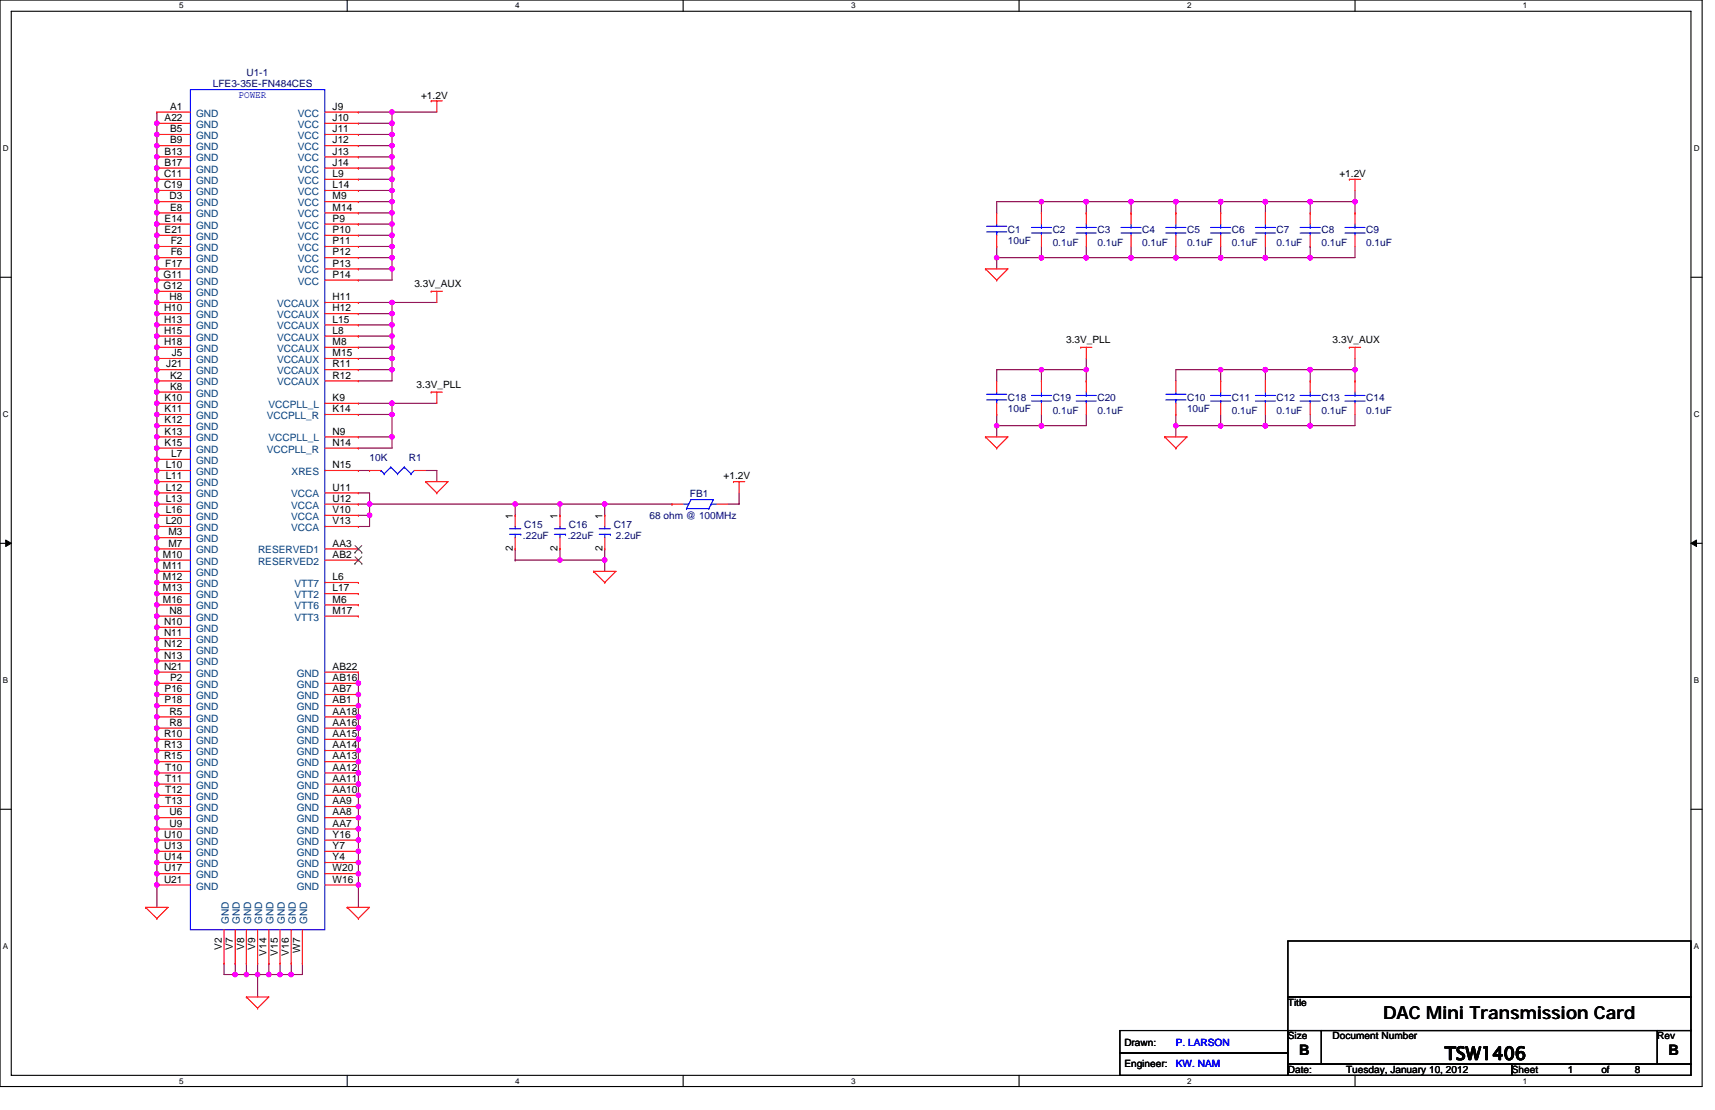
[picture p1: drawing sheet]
<svg xmlns="http://www.w3.org/2000/svg" width="432mm" height="279mm" viewBox="0 0 432 279" stroke-linecap="round" stroke-linejoin="round" font-family="sans-serif">
<path d="M0 0h428.6v273.5h-428.6zM2.8 2.8h422.9v267.9h-422.9z" fill="none" stroke="#000" stroke-width=".28"/>
<g fill="#fff">
<path d="M45.1 .3h1.1v2.3h-1.1z"/>
<path d="M45.1 271h1.1v2.2h-1.1z"/>
</g>
<path d="M87.4 0v2.8M87.4 270.7v2.8" fill="none" stroke="#000" stroke-width=".28"/>
<g fill="#fff">
<path d="M129.7 .3h1.1v2.3h-1.1z"/>
<path d="M129.7 271h1.1v2.2h-1.1z"/>
</g>
<path d="M172 0v2.8M172 270.7v2.8" fill="none" stroke="#000" stroke-width=".28"/>
<g fill="#fff">
<path d="M214.3 .3h1.1v2.3h-1.1z"/>
<path d="M214.3 271h1.1v2.2h-1.1z"/>
</g>
<path d="M256.6 0v2.8M256.6 270.7v2.8" fill="none" stroke="#000" stroke-width=".28"/>
<g fill="#fff">
<path d="M298.9 .3h1.1v2.3h-1.1z"/>
<path d="M298.9 271h1.1v2.2h-1.1z"/>
</g>
<path d="M341.2 0v2.8M341.2 270.7v2.8" fill="none" stroke="#000" stroke-width=".28"/>
<g fill="#fff">
<path d="M383.5 .3h1.1v2.3h-1.1z"/>
<path d="M383.5 271h1.1v2.2h-1.1z"/>
<path d="M.7 36.3h1.5v2.3h-1.5z"/>
<path d="M426.5 36.3h1.4v2.3h-1.4z"/>
<path d="M.7 103.3h1.5v2.2h-1.5z"/>
<path d="M426.5 103.3h1.4v2.2h-1.4z"/>
</g>
<path d="M0 69.8h2.8M425.7 69.8h2.9" fill="none" stroke="#000" stroke-width=".28"/>
<g fill="#fff">
<path d="M.7 170.2h1.4v2.3h-1.4z"/>
<path d="M426.5 170.2h1.3v2.3h-1.3z"/>
</g>
<path d="M0 136.8h2.8M425.7 136.8h2.9" fill="none" stroke="#000" stroke-width=".28"/>
<path d="M1.4 135.9l1.4 .9-1.4 .8zM425.7 136.8l1.4-.9v1.7z" fill="#000" stroke="#000" stroke-width=".25"/>
<g fill="#fff">
<path d="M.7 237.2h1.4v2.2h-1.4z"/>
<path d="M426.4 237.2h1.4v2.2h-1.4z"/>
</g>
<path d="M0 203.7h2.8M425.7 203.7h2.9M324.3 236.9h101.4v14.1h-101.4zM282 259.4h42.3v5.6h-42.3zM324.3 251h101.4v8.4h-101.4zM324.3 259.4h8.4v8.5h-8.4zM332.7 259.4h84.6v8.5h-84.6zM417.3 259.4h8.4v8.5h-8.4zM282 265h42.3v5.7h-42.3zM324.3 267.9h56.3v2.8h-56.3zM380.6 267.9h45.1v2.8h-45.1z" fill="none" stroke="#000" stroke-width=".28"/>
<g fill="none" stroke="#800040" stroke-width=".28">
<path d="M39.5 31h.1M39.5 28.2v2.8M39.5 39.5h.1M39.5 36.7h.1M39.5 33.8h.1M39.5 31v197.4M90.2 33.8h8.5M90.2 36.7h8.5M90.2 39.5h.1M90.2 31h8.5M90.2 28.2h8.5M90.2 39.5h8.5"/>
<path d="M98.7 28.2h.1M98.7 36.7h.1M98.7 33.8h.1M98.7 31h.1M98.7 39.5v2.8M98.7 28.2v2.8M98.7 28.2h11.3M98.7 31v8.5M39.5 50.8h.1M39.5 45.1h.1M39.5 42.3h.1M39.5 59.2h.1"/>
<path d="M39.5 56.4h.1M39.5 53.6h.1M39.5 47.9h.1M90.2 42.3h.1M90.2 45.1h8.5M90.2 47.9h8.5M90.2 50.8h8.5M90.2 53.6h.1M90.2 56.4h.1M90.2 59.2h8.5M90.2 42.3h8.5M90.2 53.6h8.5"/>
<path d="M90.2 56.4h8.5M98.7 42.3v2.8M98.7 45.1h.1M98.7 50.8h.1M98.7 47.9v2.9M98.7 59.2h.1M98.7 56.4v2.8M98.7 53.6v2.8M98.7 45.1v2.8M98.7 50.8v2.8M98.7 59.2v8.5M262.2 50.8v2.8"/>
<path d="M262.2 50.8h-11.2v2.8M262.2 50.8h11.3M273.5 50.8h.1M284.8 50.8v2.8M284.8 50.8h-11.3v2.8M284.8 50.8h.1M284.8 50.8h56.4M296.1 50.8v2.8M307.3 50.8v2.8M307.3 50.8h.1M318.6 50.8v2.8M318.6 50.8h.1"/>
<path d="M329.9 50.8h.1M329.9 50.8v2.8M341.2 50.8v2.8M341.2 50.8h.1M341.2 47.9v2.9M39.5 62h.1M39.5 79h.1M39.5 73.3h.1M39.5 70.5h.1M39.5 67.7h.1M39.5 64.9h.1M39.5 76.1h.1"/>
<path d="M90.2 62h8.5M90.2 64.9h8.5M90.2 67.7h.1M90.2 79h.1M90.2 76.1h8.5v2.9M90.2 67.7h8.5M90.2 79h8.5M98.7 76.1h.1M98.7 67.7v2.8h-8.5M98.7 64.9h.1M98.7 62h.1M98.7 79v2.8"/>
<path d="M98.7 76.1h11.3M251 62v2.9M251 64.9v2.8M251 64.9h78.9M262.2 64.9h.1M262.2 62v2.9M273.5 64.9h.1M273.5 62v2.9M284.8 64.9h.1M284.8 62v2.9M296.1 64.9h.1M296.1 62v2.9"/>
<path d="M307.3 64.9h.1M307.3 62v2.9M318.6 64.9h.1M318.6 62v2.9M329.9 64.9h.1M329.9 62h.1M329.9 62v2.9M341.2 62v2.9h-11.3M39.5 90.2h.1M39.5 95.9h.1M39.5 93h.1M39.5 87.4h.1"/>
<path d="M39.5 84.6h.1M39.5 98.7h.1M39.5 81.8h.1M90.2 81.8h.1M90.2 84.6h.1M90.2 87.4h.1M90.2 90.2h.1M90.2 93h.1M90.2 93h8.5M90.2 81.8h8.5M90.2 84.6h8.5M90.2 87.4h8.5"/>
<path d="M90.2 90.2h8.5M98.7 93v2.9h-8.5M98.7 84.6v2.8M98.7 81.8v2.8M98.7 87.4v5.6M262.2 93h.1M262.2 93h-11.2v2.9M262.2 93h11.3v2.9M262.2 93v2.9M273.5 90.2v2.8M307.3 93v2.9M307.3 93h-11.2v2.9"/>
<path d="M307.3 93h.1M307.3 93h33.9M318.6 93v2.9M318.6 93h.1M329.9 93v2.9M329.9 93h.1M341.2 93v2.9M341.2 90.2v2.8M39.5 110h.1M39.5 104.3h.1M39.5 107.1h.1M39.5 101.5h.1"/>
<path d="M39.5 118.4h.1M39.5 115.6h.1M39.5 112.8h.1M90.2 104.3h.1M90.2 110h.1M90.2 118.4h2.8M90.2 101.5h8.5M90.2 104.3h8.5M90.2 110h8.5M98.7 101.5h.1M98.7 110v2.8h-8.5M98.7 101.5v8.5"/>
<path d="M98.7 101.5h11.3M107.1 118.4h2.9v2.8M251 107.1h.1M251 104.3v2.8M251 107.1v2.9M262.2 107.1h.1M262.2 104.3v2.8M273.5 104.3v2.8h-22.5M296.1 107.1h.1M296.1 104.3v2.8M296.1 107.1v2.9M307.3 107.1h.1"/>
<path d="M307.3 104.3v2.8M318.6 107.1h.1M318.6 104.3v2.8M329.9 107.1h.1M329.9 104.3v2.8M341.2 104.3v2.8h-45.1M39.5 121.2h.1M39.5 138.2h.1M39.5 132.5h.1M39.5 135.3h.1M39.5 129.7h.1M39.5 126.9h.1"/>
<path d="M39.5 124.1h.1M90.2 124.1h2.8v2.8M90.2 126.9h.1M90.2 126.9h50.8M90.2 129.7h2.8M93 126.9h.1M93 129.7v2.8h-2.8M93 129.7h.1M93 126.9v2.8M129.7 126.9h.1M129.7 138.2v2.8M129.7 126.9v2.8"/>
<path d="M141 126.9h11.3M141 138.2v2.8M141 126.9v2.8M152.3 138.2v2.8M152.3 126.9v2.8M152.3 126.9h16.9M169.2 126.9h.1M186.1 124.1v2.8h-2.8M39.5 152.3h.1M39.5 149.4h.1M39.5 146.6h.1M39.5 157.9h.1"/>
<path d="M39.5 143.8h.1M39.5 155.1h.1M39.5 141h.1M129.7 141h.1M129.7 141h22.6M141 141h.1M152.3 141v2.8M39.5 169.2h.1M39.5 166.4h.1M39.5 160.7h.1M39.5 177.6h.1M39.5 163.5h.1"/>
<path d="M39.5 174.8h.1M39.5 172h.1M90.2 177.6h.1M90.2 169.2v2.8M90.2 172h.1M90.2 174.8h.1M90.2 172v56.4M39.5 180.5h.1M39.5 197.4h.1M39.5 194.6h.1M39.5 188.9h.1M39.5 191.7h.1"/>
<path d="M39.5 186.1h.1M39.5 183.3h.1M90.2 188.9h.1M90.2 194.6h.1M90.2 197.4h.1M90.2 180.5h.1M90.2 183.3h.1M90.2 186.1h.1M90.2 191.7h.1M39.5 208.7h.1M39.5 205.8h.1M39.5 217.1h.1"/>
<path d="M39.5 203h.1M39.5 219.9h.1M39.5 214.3h.1M39.5 211.5h.1M39.5 200.2h.1M90.2 205.8h.1M90.2 208.7h.1M90.2 211.5h.1M90.2 200.2h.1M90.2 214.3h.1M90.2 219.9h.1M90.2 203h.1"/>
<path d="M90.2 217.1h.1M39.5 222.8h.1M90.2 222.8h.1M56.4 242.5v2.8h2.8M59.2 242.5h.1M59.2 245.3h2.8M59.2 242.5v2.8M62 242.5h.1M62 242.5v2.8M62 245.3h2.9M64.9 242.5h.1M64.9 245.3v5.7"/>
<path d="M64.9 245.3h.1M64.9 242.5v2.8M67.7 242.5v2.8h-2.8M67.7 242.5h.1M67.7 245.3h5.6M70.5 245.3h.1M70.5 242.5v2.8M73.3 245.3h.1M73.3 242.5v2.8M76.1 242.5v2.8h-2.8"/>
</g>
<g fill="#f0f" stroke="#f0f" stroke-width=".28">
<circle cx="273.5" cy="64.9" r=".55"/>
<circle cx="284.8" cy="64.9" r=".56"/>
<circle cx="262.2" cy="64.9" r=".55"/>
<circle cx="250.9" cy="64.9" r=".55"/>
<circle cx="307.3" cy="64.9" r=".55"/>
<circle cx="318.6" cy="64.9" r=".55"/>
<circle cx="296" cy="64.9" r=".55"/>
<circle cx="329.9" cy="64.9" r=".55"/>
<circle cx="273.5" cy="50.8" r=".55"/>
<circle cx="284.8" cy="50.8" r=".56"/>
<circle cx="296" cy="50.8" r=".55"/>
<circle cx="307.3" cy="50.8" r=".55"/>
<circle cx="262.2" cy="50.8" r=".55"/>
<circle cx="318.6" cy="50.8" r=".55"/>
<circle cx="329.9" cy="50.8" r=".55"/>
<circle cx="341.2" cy="50.8" r=".56"/>
<circle cx="329.9" cy="107.1" r=".55"/>
<circle cx="318.6" cy="107.1" r=".55"/>
<circle cx="307.3" cy="107.1" r=".55"/>
<circle cx="296" cy="107.1" r=".55"/>
<circle cx="329.9" cy="93" r=".55"/>
<circle cx="318.6" cy="93" r=".55"/>
<circle cx="307.3" cy="93" r=".55"/>
<circle cx="262.2" cy="107.1" r=".55"/>
<circle cx="250.9" cy="107.1" r=".55"/>
<circle cx="262.2" cy="93" r=".55"/>
<circle cx="273.5" cy="93" r=".55"/>
<circle cx="59.2" cy="245.3" r=".56"/>
<circle cx="62" cy="245.3" r=".55"/>
<circle cx="64.9" cy="245.3" r=".55"/>
<circle cx="67.7" cy="245.3" r=".55"/>
<circle cx="70.5" cy="245.3" r=".55"/>
<circle cx="73.3" cy="245.3" r=".56"/>
<circle cx="98.7" cy="76.1" r=".55"/>
<circle cx="98.7" cy="81.8" r=".55"/>
<circle cx="98.7" cy="84.6" r=".55"/>
<circle cx="98.7" cy="87.4" r=".56"/>
<circle cx="98.7" cy="90.2" r=".55"/>
<circle cx="98.7" cy="93" r=".55"/>
<circle cx="98.7" cy="28.2" r=".55"/>
<circle cx="98.7" cy="39.5" r=".55"/>
<circle cx="98.7" cy="42.3" r=".55"/>
<circle cx="98.7" cy="47.9" r=".55"/>
<circle cx="98.7" cy="45.1" r=".56"/>
<circle cx="98.7" cy="53.6" r=".55"/>
<circle cx="98.7" cy="56.4" r=".55"/>
<circle cx="98.7" cy="67.7" r=".55"/>
<circle cx="98.7" cy="101.5" r=".56"/>
<circle cx="98.7" cy="104.3" r=".55"/>
<circle cx="98.7" cy="110" r=".55"/>
<circle cx="129.7" cy="126.9" r=".56"/>
<circle cx="93" cy="126.9" r=".55"/>
<circle cx="141" cy="126.9" r=".55"/>
<circle cx="152.2" cy="141" r=".55"/>
<circle cx="141" cy="141" r=".55"/>
<circle cx="98.7" cy="64.9" r=".55"/>
<circle cx="98.7" cy="62" r=".55"/>
<circle cx="98.7" cy="50.8" r=".55"/>
<circle cx="98.7" cy="59.2" r=".56"/>
<circle cx="98.7" cy="36.7" r=".55"/>
<circle cx="98.7" cy="33.8" r=".55"/>
<circle cx="98.7" cy="31" r=".56"/>
<circle cx="90.2" cy="205.8" r=".55"/>
<circle cx="39.5" cy="152.2" r=".55"/>
<circle cx="39.5" cy="50.8" r=".55"/>
<circle cx="39.5" cy="45.1" r=".56"/>
<circle cx="90.2" cy="188.9" r=".55"/>
<circle cx="90.2" cy="194.5" r=".55"/>
<circle cx="39.5" cy="169.2" r=".55"/>
<circle cx="39.5" cy="110" r=".55"/>
<circle cx="39.5" cy="104.3" r=".55"/>
<circle cx="39.5" cy="62" r=".55"/>
<circle cx="90.2" cy="177.6" r=".55"/>
<circle cx="39.5" cy="180.4" r=".55"/>
<circle cx="39.5" cy="121.2" r=".55"/>
<circle cx="39.5" cy="78.9" r=".55"/>
<circle cx="39.5" cy="73.3" r=".56"/>
<circle cx="39.5" cy="197.4" r=".55"/>
<circle cx="39.5" cy="138.2" r=".55"/>
<circle cx="39.5" cy="132.5" r=".55"/>
<circle cx="39.5" cy="90.2" r=".55"/>
<circle cx="39.5" cy="31" r=".56"/>
<circle cx="90.2" cy="208.6" r=".55"/>
<circle cx="39.5" cy="208.6" r=".55"/>
<circle cx="39.5" cy="149.4" r=".55"/>
<circle cx="39.5" cy="95.9" r=".55"/>
<circle cx="39.5" cy="42.3" r=".55"/>
<circle cx="90.2" cy="197.4" r=".55"/>
<circle cx="39.5" cy="166.3" r=".55"/>
<circle cx="39.5" cy="160.7" r=".55"/>
<circle cx="39.5" cy="107.1" r=".55"/>
<circle cx="39.5" cy="101.5" r=".56"/>
<circle cx="39.5" cy="59.2" r=".56"/>
<circle cx="90.2" cy="180.4" r=".55"/>
<circle cx="39.5" cy="177.6" r=".55"/>
<circle cx="39.5" cy="118.4" r=".55"/>
<circle cx="39.5" cy="70.5" r=".55"/>
<circle cx="39.5" cy="194.5" r=".55"/>
<circle cx="39.5" cy="188.9" r=".55"/>
<circle cx="39.5" cy="135.3" r=".55"/>
<circle cx="39.5" cy="129.7" r=".56"/>
<circle cx="39.5" cy="93" r=".55"/>
<circle cx="39.5" cy="87.4" r=".56"/>
<circle cx="90.2" cy="211.5" r=".55"/>
<circle cx="39.5" cy="205.8" r=".55"/>
<circle cx="39.5" cy="146.6" r=".55"/>
<circle cx="39.5" cy="39.5" r=".55"/>
<circle cx="90.2" cy="200.2" r=".56"/>
<circle cx="39.5" cy="163.5" r=".55"/>
<circle cx="39.5" cy="157.9" r=".56"/>
<circle cx="39.5" cy="56.4" r=".55"/>
<circle cx="90.2" cy="183.3" r=".55"/>
<circle cx="39.5" cy="217.1" r=".55"/>
<circle cx="39.5" cy="174.8" r=".55"/>
<circle cx="39.5" cy="115.6" r=".56"/>
<circle cx="39.5" cy="67.7" r=".55"/>
<circle cx="90.2" cy="172" r=".56"/>
<circle cx="39.5" cy="191.7" r=".55"/>
<circle cx="39.5" cy="186.1" r=".56"/>
<circle cx="39.5" cy="126.9" r=".55"/>
<circle cx="39.5" cy="84.6" r=".55"/>
<circle cx="90.2" cy="214.3" r=".56"/>
<circle cx="90.2" cy="219.9" r=".55"/>
<circle cx="39.5" cy="203" r=".55"/>
<circle cx="39.5" cy="143.8" r=".56"/>
<circle cx="39.5" cy="36.7" r=".55"/>
<circle cx="90.2" cy="203" r=".55"/>
<circle cx="39.5" cy="155.1" r=".55"/>
<circle cx="39.5" cy="53.6" r=".55"/>
<circle cx="39.5" cy="47.9" r=".55"/>
<circle cx="90.2" cy="186.1" r=".56"/>
<circle cx="90.2" cy="191.7" r=".55"/>
<circle cx="39.5" cy="219.9" r=".55"/>
<circle cx="39.5" cy="214.3" r=".56"/>
<circle cx="39.5" cy="172" r=".56"/>
<circle cx="39.5" cy="112.8" r=".55"/>
<circle cx="39.5" cy="98.7" r=".55"/>
<circle cx="39.5" cy="64.9" r=".55"/>
<circle cx="90.2" cy="174.8" r=".55"/>
<circle cx="39.5" cy="211.5" r=".55"/>
<circle cx="39.5" cy="183.3" r=".55"/>
<circle cx="39.5" cy="124.1" r=".55"/>
<circle cx="39.5" cy="81.8" r=".55"/>
<circle cx="39.5" cy="76.1" r=".55"/>
<circle cx="90.2" cy="217.1" r=".55"/>
<circle cx="39.5" cy="200.2" r=".56"/>
<circle cx="39.5" cy="141" r=".55"/>
<circle cx="39.5" cy="33.8" r=".55"/>
<circle cx="341.2" cy="93" r=".56"/>
<circle cx="152.2" cy="126.9" r=".55"/>
<circle cx="93" cy="129.7" r=".56"/>
<circle cx="98.7" cy="78.9" r=".55"/>
<circle cx="90.2" cy="222.7" r=".55"/>
<circle cx="39.5" cy="222.7" r=".55"/>
</g>
<g fill="none" stroke="#f00" stroke-width=".28">
<path d="M39.5 28.2h.1M39.5 31h.1M39.5 33.8h.1M39.5 36.7h.1M39.5 39.5h.1M39.5 28.2h8.4M39.5 31h8.4M39.5 33.8h8.4M39.5 36.7h8.4M39.5 39.5h8.4M81.8 28.2h8.4M81.8 31h8.4"/>
<path d="M81.8 33.8h8.4M81.8 36.7h8.4M81.8 39.5h8.4M90.2 28.2h.1M90.2 31h.1M90.2 33.8h.1M90.2 36.7h.1M90.2 39.5h.1M108.6 25.4h.1M108.6 25.4h2.8M110 25.4v2.8M39.5 42.3h.1"/>
<path d="M39.5 45.1h.1M39.5 47.9h.1M39.5 50.8h.1M39.5 53.6h.1M39.5 56.4h.1M39.5 59.2h.1M39.5 45.1h8.4M39.5 42.3h8.4M39.5 47.9h8.4M39.5 50.8h8.4M39.5 53.6h8.4M39.5 56.4h8.4"/>
<path d="M39.5 59.2h8.4M81.8 45.1h8.4M81.8 42.3h8.4M81.8 47.9h8.4M81.8 50.8h8.4M81.8 53.6h8.4M81.8 56.4h8.4M81.8 59.2h8.4M90.2 42.3h.1M90.2 45.1h.1M90.2 47.9h.1M90.2 50.8h.1"/>
<path d="M90.2 53.6h.1M90.2 56.4h.1M90.2 59.2h.1M251 53.6v2.8M251 59.2v2.8M262.2 59.2v2.8M262.2 53.6h.1M262.2 53.6v2.8M273.5 59.2v2.8M273.5 53.6h.1M273.5 53.6v2.8M284.8 59.2v2.8"/>
<path d="M284.8 53.6h.1M284.8 53.6v2.8M296.1 59.2v2.8M296.1 53.6h.1M296.1 53.6v2.8M307.3 59.2v2.8M307.3 53.6h.1M307.3 53.6v2.8M318.6 59.2v2.8M318.6 53.6h.1M318.6 53.6v2.8M329.9 59.2v2.8"/>
<path d="M329.9 53.6h.1M329.9 53.6v2.8M339.7 45.1h.1M339.7 45.1h2.9M341.2 45.1v2.8M341.2 59.2v2.8M341.2 53.6h.1M341.2 53.6v2.8M39.5 62h.1M39.5 64.9h.1M39.5 67.7h.1M39.5 70.5h.1"/>
<path d="M39.5 73.3h.1M39.5 76.1h.1M39.5 79h.1M39.5 73.3h8.4M39.5 76.1h8.4M39.5 79h8.4M39.5 62h8.4M39.5 64.9h8.4M39.5 67.7h8.4M39.5 70.5h8.4M81.8 76.1h8.4M81.8 79h8.4"/>
<path d="M81.8 62h8.4M81.8 64.9h8.4M81.8 67.7h8.4M81.8 70.5h8.4M90.2 76.1h.1M90.2 79h.1M90.2 62h.1M90.2 64.9h.1M90.2 67.7h.1M90.2 70.5h.1M108.6 73.3h.1M108.6 73.3h2.8"/>
<path d="M110 73.3v2.8M248.1 67.7h5.7l-2.8 2.8M248.1 67.7h.1M248.1 67.7l2.9 2.8M251 70.5h.1M251 62h.1M39.5 81.8h.1M39.5 84.6h.1M39.5 87.4h.1M39.5 90.2h.1M39.5 93h.1M39.5 95.9h.1"/>
<path d="M39.5 98.7h.1M39.5 87.4h8.4M39.5 98.7h8.4M39.5 84.6h8.4M39.5 81.8h8.4M39.5 90.2h8.4M39.5 93h8.4M39.5 95.9h8.4M81.8 87.4h8.4M81.8 84.6h8.4M81.8 81.8h8.4M81.8 90.2h8.4"/>
<path d="M81.8 93h8.4M81.8 95.9h8.4M90.2 84.6h.1M90.2 81.8h.1M90.2 87.4h.1M90.2 90.2h.1M90.2 93h.1M90.2 95.9h.1M108.6 98.7h.1M108.6 98.7h2.8M110 98.7v2.8M251 95.9v2.8"/>
<path d="M262.2 95.9h.1M262.2 95.9v2.8M272.1 87.4h.1M272.1 87.4h2.8M273.5 87.4v2.8M273.5 95.9h.1M273.5 95.9v2.8M296.1 95.9v2.8M307.3 95.9h.1M307.3 95.9v2.8M318.6 95.9h.1M318.6 95.9v2.8"/>
<path d="M329.9 95.9h.1M329.9 95.9v2.8M339.7 87.4h.1M339.7 87.4h2.9M341.2 87.4v2.8M341.2 95.9h.1M341.2 95.9v2.8M39.5 101.5h.1M39.5 104.3h.1M39.5 107.1h.1M39.5 110h.1M39.5 112.8h.1"/>
<path d="M39.5 115.6h.1M39.5 118.4h.1M39.5 118.4h8.4M39.5 101.5h8.4M39.5 104.3h8.4M39.5 110h8.4M39.5 112.8h8.4M39.5 107.1h8.4M39.5 115.6h8.4M81.8 118.4h8.4M81.8 101.5h8.4M81.8 104.3h8.4"/>
<path d="M81.8 110h8.4M81.8 112.8h8.4M90.2 101.5h.1M90.2 104.3h.1M90.2 110h.1M90.2 112.8h.1M90.2 118.4h.1M93 118.4h.1M93 118.4h2.9M104.3 118.4h2.8M248.1 110h5.7l-2.8 2.8M248.1 110h.1"/>
<path d="M248.1 110l2.9 2.8M251 112.8h.1M251 104.3h.1M251 101.5v2.8M262.2 101.5v2.8M273.5 101.5v2.8M293.2 110h5.7l-2.8 2.8M293.2 110h.1M293.2 110l2.9 2.8M296.1 112.8h.1M296.1 104.3h.1M296.1 101.5v2.8"/>
<path d="M307.3 101.5v2.8M318.6 101.5v2.8M329.9 101.5v2.8M341.2 101.5v2.8M39.5 121.2h.1M39.5 124.1h.1M39.5 126.9h.1M39.5 129.7h.1M39.5 132.5h.1M39.5 135.3h.1M39.5 138.2h.1M39.5 121.2h8.4"/>
<path d="M39.5 124.1h8.4M39.5 126.9h8.4M39.5 129.7h8.4M39.5 132.5h8.4M39.5 138.2h8.4M39.5 135.3h8.4M81.8 124.1h8.4M81.8 126.9h8.4M81.8 129.7h8.4M81.8 132.5h8.4M81.8 138.2h8.4M90.2 124.1h.1"/>
<path d="M90.2 126.9h.1M90.2 129.7h.1M90.2 132.5h.1M90.2 138.2h.1M107.1 121.2h5.7l-2.8 2.9M107.1 121.2h.1M107.1 121.2l2.9 2.9M110 124.1h.1M129.7 129.7h.1M129.7 138.2h.1M129.7 129.7v2.8M129.7 135.3v2.9"/>
<path d="M141 129.7h.1M141 138.2h.1M141 129.7v2.8M141 135.3v2.9M152.3 129.7h.1M152.3 138.2h.1M152.3 129.7v2.8M152.3 135.3v2.9M169.2 126.9h.1M169.2 126.9h2.8M180.5 126.9h2.8M184.7 121.2h.1"/>
<path d="M184.7 121.2h2.8M186.1 121.2v2.9M39.5 141h.1M39.5 143.8h.1M39.5 146.6h.1M39.5 149.4h.1M39.5 152.3h.1M39.5 155.1h.1M39.5 157.9h.1M39.5 146.6h8.4M39.5 149.4h8.4M39.5 152.3h8.4"/>
<path d="M39.5 155.1h8.4M39.5 141h8.4M39.5 143.8h8.4M39.5 157.9h8.4M81.8 146.6h8.4M81.8 149.4h8.4M81.8 152.3h8.4M81.8 155.1h8.4M81.8 141h8.4M90.2 146.6h.1M90.2 149.4h.1M90.2 152.3h.1"/>
<path d="M90.2 155.1h.1M90.2 141h.1M149.4 143.8h5.7l-2.8 2.8M149.4 143.8h.1M149.4 143.8l2.9 2.8M152.3 146.6h.1M39.5 160.7h.1M39.5 163.5h.1M39.5 166.4h.1M39.5 169.2h.1M39.5 172h.1M39.5 174.8h.1"/>
<path d="M39.5 177.6h.1M39.5 160.7h8.4M39.5 163.5h8.4M39.5 166.4h8.4M39.5 169.2h8.4M39.5 172h8.4M39.5 174.8h8.4M39.5 177.6h8.4M81.8 169.2h8.4M81.8 172h8.4M81.8 174.8h8.4M81.8 177.6h8.4"/>
<path d="M90.2 177.6h.1M90.2 174.8h.1M90.2 172h.1M90.2 169.2h.1M39.5 180.5h.1M39.5 183.3h.1M39.5 186.1h.1M39.5 188.9h.1M39.5 191.7h.1M39.5 194.6h.1M39.5 197.4h.1M39.5 180.5h8.4"/>
<path d="M39.5 183.3h8.4M39.5 186.1h8.4M39.5 188.9h8.4M39.5 191.7h8.4M39.5 194.6h8.4M39.5 197.4h8.4M81.8 180.5h8.4M81.8 183.3h8.4M81.8 186.1h8.4M81.8 188.9h8.4M81.8 191.7h8.4M81.8 194.6h8.4"/>
<path d="M81.8 197.4h8.4M90.2 197.4h.1M90.2 194.6h.1M90.2 191.7h.1M90.2 188.9h.1M90.2 186.1h.1M90.2 183.3h.1M90.2 180.5h.1M39.5 200.2h.1M39.5 203h.1M39.5 205.8h.1M39.5 208.7h.1"/>
<path d="M39.5 211.5h.1M39.5 214.3h.1M39.5 217.1h.1M39.5 219.9h.1M39.5 200.2h8.4M39.5 203h8.4M39.5 205.8h8.4M39.5 208.7h8.4M39.5 211.5h8.4M39.5 214.3h8.4M39.5 217.1h8.4M39.5 219.9h8.4"/>
<path d="M81.8 200.2h8.4M81.8 203h8.4M81.8 205.8h8.4M81.8 208.7h8.4M81.8 211.5h8.4M81.8 214.3h8.4M81.8 217.1h8.4M81.8 219.9h8.4M90.2 219.9h.1M90.2 217.1h.1M90.2 214.3h.1M90.2 211.5h.1"/>
<path d="M90.2 208.7h.1M90.2 205.8h.1M90.2 203h.1M90.2 200.2h.1M36.7 228.4h5.6l-2.8 2.8M36.7 228.4h.1M36.7 228.4l2.8 2.8M39.5 231.2h.1M39.5 222.8h.1M39.5 222.8h8.4M56.4 234v8.5M59.2 234v8.5"/>
<path d="M62 234v8.5M64.9 234v8.5M67.7 234v8.5M70.5 234v8.5M73.3 234v8.5M76.1 234v8.5M81.8 222.8h8.4M87.4 228.4h5.6l-2.8 2.8M87.4 228.4h.1M87.4 228.4l2.8 2.8M90.2 231.2h.1M90.2 222.8h.1"/>
<path d="M56.4 242.5h.1M59.2 242.5h.1M62 251h5.7l-2.8 2.8M62 251h.1M62 242.5h.1M62 251l2.9 2.8M64.9 253.8h.1M64.9 242.5h.1M67.7 242.5h.1M70.5 242.5h.1M73.3 242.5h.1M76.1 242.5h.1"/>
</g>
<g fill="none" stroke="#00f" stroke-width=".28">
<path d="M47.9 22.6h33.9v211.4h-33.9zM248.4 58.4h5.1M248.4 57h5.1M251 56.4v.6M251 58.4h.1M251 58.4v.8M259.7 57.3h5.1M259.7 58.7h5.1M262.2 58.7v.5M262.2 57.3h.1M262.2 56.4v.9M271 57.3h5"/>
<path d="M271 58.7h5M273.5 58.7v.5M273.5 57.3h.1M273.5 56.4v.9M282.2 57.3h5.1M282.2 58.7h5.1M284.8 58.7v.5M284.8 57.3h.1M284.8 56.4v.9M293.5 57.3h5.1M293.5 58.7h5.1M296.1 58.7v.5"/>
<path d="M296.1 57.3h.1M296.1 56.4v.9M304.8 57.3h5.1M304.8 58.7h5.1M307.3 58.7v.5M307.3 57.3h.1M307.3 56.4v.9M316.1 57.3h5M316.1 58.7h5M318.6 58.7v.5M318.6 57.3h.1M318.6 56.4v.9"/>
<path d="M327.3 57.3h5.1M327.3 58.7h5.1M329.9 58.7v.5M329.9 57.3h.1M329.9 56.4v.9M338.6 57.3h5.1M338.6 58.7h5.1M341.2 58.7v.5M341.2 57.3h.1M341.2 56.4v.9M248.4 99.3h5.1M251 98.7v.6"/>
<path d="M259.7 99.5h5.1M262.2 99.5h.1M262.2 98.7v.8M271 99.5h5M273.5 99.5h.1M273.5 98.7v.8M293.5 99.3h5.1M296.1 98.7v.6M304.8 99.5h5.1M307.3 99.5h.1M307.3 98.7v.8M316.1 99.5h5"/>
<path d="M318.6 99.5h.1M318.6 98.7v.8M327.3 99.5h5.1M329.9 99.5h.1M329.9 98.7v.8M338.6 99.5h5.1M341.2 99.5h.1M341.2 98.7v.8M95.9 118.4h.1M95.9 118.4l.8 .9M96.7 119.3h.1M98.4 117.6h.1"/>
<path d="M98.4 117.6l1.7 1.7M98.4 117.6l-1.7 1.7M100.1 119.3h.1M101.8 117.6h.1M101.8 117.6l1.7 1.7M101.8 117.6l-1.7 1.7M103.5 119.3h.1M104.3 118.4l-.8 .9M248.4 100.7h5.1M251 100.7h.1M251 100.7v.8M259.7 100.9h5.1"/>
<path d="M262.2 100.9v.6M271 100.9h5M273.5 100.9v.6M293.5 100.7h5.1M296.1 100.7h.1M296.1 100.7v.8M304.8 100.9h5.1M307.3 100.9v.6M316.1 100.9h5M318.6 100.9v.6M327.3 100.9h5.1M329.9 100.9v.6"/>
<path d="M338.6 100.9h5.1M341.2 100.9v.6M128.3 133.1h2.8M128.3 134.5h2.8M129.7 132.5v.6M129.7 134.5v.8M131.1 134.5h.1M139.6 133.1h2.8M139.6 134.5h2.8M141 132.5v.6M141 134.5v.8M142.4 134.5h.1"/>
<path d="M150.9 133.1h2.8M150.9 134.5h2.8M152.3 132.5v.6M152.3 134.5v.8M153.7 134.5h.1M172 126.9h1.4M172.8 128h.1M172.8 128l1.2-2.2h5.6l-1.1 2.2M172.8 128h5.7M178.5 128h.1M179 126.9h.1M179 126.9h1.5"/>
</g>
<path d="M89.4 139h.1M89.4 137.3l1.7 1.7M91.1 137.3l-1.7 1.7M91.1 139h.1M89.4 141.9h.1M89.4 140.1l1.7 1.8M91.1 140.1l-1.7 1.8M91.1 141.9h.1" fill="none" stroke="#804000" stroke-width=".25"/>
<g font-size="4.5">
<text x="348.2" y="256.6">DAC Mini Transmission Card</text>
<text x="363.7" y="266.7">TSW1406</text>
</g>
<g font-size="3.7">
<text x="327.1" y="265.6">B</text>
<text x="420.1" y="265.6">B</text>
</g>
<g font-size="2.5" fill="#000080">
<text x="53.6" y="22">LFE3-35E-FN484CES</text>
<text x="62" y="19.2">U1-1</text>
<text x="253.8" y="58.7">C1</text>
<text x="265" y="58.7">C2</text>
<text x="276.3" y="58.7">C3</text>
<text x="287.6" y="58.7">C4</text>
<text x="298.9" y="58.7">C5</text>
<text x="310.2" y="58.7">C6</text>
<text x="321.4" y="58.7">C7</text>
<text x="332.7" y="58.7">C8</text>
<text x="344" y="58.7">C9</text>
<text x="253.8" y="61.5">10uF</text>
<text x="265" y="62">0.1uF</text>
<text x="276.3" y="62">0.1uF</text>
<text x="287.6" y="62">0.1uF</text>
<text x="298.9" y="62">0.1uF</text>
<text x="310.2" y="62">0.1uF</text>
<text x="321.4" y="62">0.1uF</text>
<text x="332.7" y="62">0.1uF</text>
<text x="344" y="62">0.1uF</text>
<text x="253.8" y="100.9">C18</text>
<text x="265" y="100.9">C19</text>
<text x="276.3" y="100.9">C20</text>
<text x="298.9" y="100.9">C10</text>
<text x="310.2" y="100.9">C11</text>
<text x="321.4" y="100.9">C12</text>
<text x="332.7" y="100.9">C13</text>
<text x="344" y="100.9">C14</text>
<text x="253.8" y="103.8">10uF</text>
<text x="265" y="104.3">0.1uF</text>
<text x="276.3" y="104.3">0.1uF</text>
<text x="298.9" y="103.8">10uF</text>
<text x="310.2" y="104.3">0.1uF</text>
<text x="321.4" y="104.3">0.1uF</text>
<text x="332.7" y="104.3">0.1uF</text>
<text x="344" y="104.3">0.1uF</text>
<text x="93" y="116.2">10K</text>
<text x="102.9" y="116.2">R1</text>
<text x="173.7" y="125.2">FB1</text>
<text x="163.5" y="130.5">68 ohm @ 100MHz</text>
<text x="131.7" y="135.6">.22uF</text>
<text x="132" y="132.8">C15</text>
<text x="143" y="135.6">.22uF</text>
<text x="143.2" y="132.8">C16</text>
<text x="154.5" y="132.8">C17</text>
<text x="155.1" y="135.6">2.2uF</text>
</g>
<g font-size="2.5">
<text x="42.9" y="27.6">A1</text>
<text x="83.8" y="27.6">J9</text>
<text x="106" y="24.8">+1.2V</text>
<text x="41.4" y="30.4">A22</text>
<text x="42.9" y="33.3">B5</text>
<text x="83.8" y="30.4">J10</text>
<text x="83.8" y="33.3">J11</text>
<text x="41.4" y="38.9">B13</text>
<text x="41.4" y="41.7">B17</text>
<text x="42.9" y="36.1">B9</text>
<text x="83.8" y="36.1">J12</text>
<text x="83.8" y="38.9">J13</text>
<text x="83.8" y="41.7">J14</text>
<text x="41.3" y="44.5">C11</text>
<text x="41.3" y="47.3">C19</text>
<text x="83.8" y="44.5">L9</text>
<text x="83.8" y="47.3">L14</text>
<text x="337.2" y="44.6">+1.2V</text>
<text x="42.7" y="50.2">D3</text>
<text x="42.9" y="53">E8</text>
<text x="83.8" y="50.2">M9</text>
<text x="83.8" y="53">M14</text>
<text x="41.4" y="55.8">E14</text>
<text x="41.4" y="58.6">E21</text>
<text x="83.8" y="55.8">P9</text>
<text x="83.8" y="58.6">P10</text>
<text x="43" y="61.4">F2</text>
<text x="43" y="64.3">F6</text>
<text x="83.8" y="61.4">P11</text>
<text x="83.8" y="64.3">P12</text>
<text x="41.2" y="69.9">G11</text>
<text x="41.6" y="67.1">F17</text>
<text x="83.8" y="67.1">P13</text>
<text x="83.8" y="69.9">P14</text>
<text x="41.2" y="72.7">G12</text>
<text x="42.7" y="75.5">H8</text>
<text x="83.8" y="75.5">H11</text>
<text x="104.3" y="72.2">3.3V_AUX</text>
<text x="41.3" y="78.4">H10</text>
<text x="41.3" y="81.2">H13</text>
<text x="83.8" y="78.4">H12</text>
<text x="83.8" y="81.2">L15</text>
<text x="41.3" y="84">H15</text>
<text x="41.3" y="86.8">H18</text>
<text x="43.3" y="89.6">J5</text>
<text x="83.8" y="84">L8</text>
<text x="83.8" y="86.8">M8</text>
<text x="83.8" y="89.6">M15</text>
<text x="268.4" y="86.3">3.3V_PLL</text>
<text x="335.5" y="86.3">3.3V_AUX</text>
<text x="41.9" y="92.5">J21</text>
<text x="42.9" y="95.3">K2</text>
<text x="83.8" y="92.5">R11</text>
<text x="83.8" y="95.3">R12</text>
<text x="41.4" y="100.9">K10</text>
<text x="42.9" y="98.1">K8</text>
<text x="83.8" y="100.9">K9</text>
<text x="104.9" y="97.6">3.3V_PLL</text>
<text x="41.4" y="103.7">K11</text>
<text x="41.4" y="106.6">K12</text>
<text x="83.8" y="103.7">K14</text>
<text x="41.4" y="109.4">K13</text>
<text x="41.4" y="112.2">K15</text>
<text x="83.8" y="109.4">N9</text>
<text x="83.8" y="112.2">N14</text>
<text x="41.7" y="117.8">L10</text>
<text x="43.1" y="115">L7</text>
<text x="83.8" y="117.8">N15</text>
<text x="41.7" y="120.7">L11</text>
<text x="41.7" y="123.5">L12</text>
<text x="83.8" y="123.5">U11</text>
<text x="182.2" y="120.7">+1.2V</text>
<text x="41.7" y="126.3">L13</text>
<text x="41.7" y="129.1">L16</text>
<text x="41.7" y="131.9">L20</text>
<text x="83.8" y="126.3">U12</text>
<text x="83.8" y="129.1">V10</text>
<text x="83.8" y="131.9">V13</text>
<text x="129.1" y="130.6" transform="rotate(-90 129.1 130.6)">1</text>
<text x="140.4" y="130.6" transform="rotate(-90 140.4 130.6)">1</text>
<text x="151.7" y="130.6" transform="rotate(-90 151.7 130.6)">1</text>
<text x="42.4" y="134.7">M3</text>
<text x="42.4" y="137.6">M7</text>
<text x="83.8" y="137.6">AA3</text>
<text x="41" y="140.4">M10</text>
<text x="41" y="143.2">M11</text>
<text x="83.8" y="140.4">AB2</text>
<text x="129.1" y="138.7" transform="rotate(-90 129.1 138.7)">2</text>
<text x="140.4" y="138.7" transform="rotate(-90 140.4 138.7)">2</text>
<text x="151.7" y="138.7" transform="rotate(-90 151.7 138.7)">2</text>
<text x="41" y="146">M12</text>
<text x="41" y="148.8">M13</text>
<text x="83.8" y="146">L6</text>
<text x="83.8" y="148.8">L17</text>
<text x="41" y="151.7">M16</text>
<text x="42.7" y="154.5">N8</text>
<text x="83.8" y="151.7">M6</text>
<text x="83.8" y="154.5">M17</text>
<text x="41.3" y="157.3">N10</text>
<text x="41.3" y="160.1">N11</text>
<text x="41.3" y="162.9">N12</text>
<text x="41.3" y="165.8">N13</text>
<text x="41.3" y="168.6">N21</text>
<text x="42.9" y="171.4">P2</text>
<text x="83.8" y="171.4">AB16</text>
<text x="83.8" y="168.6">AB22</text>
<text x="41.4" y="174.2">P16</text>
<text x="41.4" y="177">P18</text>
<text x="42.7" y="179.9">R5</text>
<text x="83.8" y="179.9">AA18</text>
<text x="83.8" y="177">AB1</text>
<text x="83.8" y="174.2">AB7</text>
<text x="41.3" y="185.5">R10</text>
<text x="42.7" y="182.7">R8</text>
<text x="83.8" y="185.5">AA15</text>
<text x="83.8" y="182.7">AA16</text>
<text x="41.3" y="188.3">R13</text>
<text x="41.3" y="191.1">R15</text>
<text x="83.8" y="191.1">AA13</text>
<text x="83.8" y="188.3">AA14</text>
<text x="41.6" y="194">T10</text>
<text x="41.6" y="196.8">T11</text>
<text x="83.8" y="196.8">AA11</text>
<text x="83.8" y="194">AA12</text>
<text x="41.6" y="199.6">T12</text>
<text x="41.6" y="202.4">T13</text>
<text x="83.8" y="202.4">AA9</text>
<text x="83.8" y="199.6">AA10</text>
<text x="42.7" y="205.2">U6</text>
<text x="42.7" y="208.1">U9</text>
<text x="83.8" y="208.1">AA7</text>
<text x="83.8" y="205.2">AA8</text>
<text x="41.3" y="210.9">U10</text>
<text x="41.3" y="213.7">U13</text>
<text x="83.8" y="213.7">Y7</text>
<text x="83.8" y="210.9">Y16</text>
<text x="41.3" y="216.5">U14</text>
<text x="41.3" y="219.3">U17</text>
<text x="83.8" y="219.3">W20</text>
<text x="83.8" y="216.5">Y4</text>
<text x="41.3" y="222.2">U21</text>
<text x="83.8" y="222.2">W16</text>
<text x="55.8" y="239.1" transform="rotate(-90 55.8 239.1)">V2</text>
<text x="58.6" y="239.1" transform="rotate(-90 58.6 239.1)">V7</text>
<text x="61.4" y="239.1" transform="rotate(-90 61.4 239.1)">V8</text>
<text x="64.3" y="239.1" transform="rotate(-90 64.3 239.1)">V9</text>
<text x="75.5" y="239.8" transform="rotate(-90 75.5 239.8)">W7</text>
<text x="67.1" y="240.5" transform="rotate(-90 67.1 240.5)">V14</text>
<text x="69.9" y="240.5" transform="rotate(-90 69.9 240.5)">V15</text>
<text x="72.7" y="240.5" transform="rotate(-90 72.7 240.5)">V16</text>
<text x="324.3" y="253.2">Title</text>
<text x="283.1" y="263.3">Drawn:</text>
<text x="324.3" y="261.6">Size</text>
<text x="335.5" y="261.6">Document Number</text>
<text x="417.3" y="261.6">Rev</text>
<text x="283.1" y="268.7">Engineer:</text>
<text x="324.3" y="270.1">Date:</text>
<text x="338.9" y="270.1">Tuesday, January 10, 2012</text>
<text x="380.6" y="270.1">Sheet</text>
<text x="394.7" y="270.1">1</text>
<text x="403.2" y="270.1">of</text>
<text x="411.6" y="270.1">8</text>
</g>
<g font-size="2.5" fill="#004080">
<text x="49.4" y="29.4">GND</text>
<text x="75" y="29.4">VCC</text>
<text x="49.4" y="32.2">GND</text>
<text x="49.4" y="35">GND</text>
<text x="75" y="32.2">VCC</text>
<text x="75" y="35">VCC</text>
<text x="49.4" y="37.8">GND</text>
<text x="49.4" y="40.6">GND</text>
<text x="75" y="37.8">VCC</text>
<text x="75" y="40.6">VCC</text>
<text x="49.4" y="43.5">GND</text>
<text x="49.4" y="46.3">GND</text>
<text x="75" y="43.5">VCC</text>
<text x="75" y="46.3">VCC</text>
<text x="49.4" y="49.1">GND</text>
<text x="49.4" y="51.9">GND</text>
<text x="75" y="49.1">VCC</text>
<text x="75" y="51.9">VCC</text>
<text x="49.4" y="54.7">GND</text>
<text x="49.4" y="57.6">GND</text>
<text x="75" y="54.7">VCC</text>
<text x="75" y="57.6">VCC</text>
<text x="49.4" y="60.4">GND</text>
<text x="49.4" y="63.2">GND</text>
<text x="49.4" y="66">GND</text>
<text x="75" y="60.4">VCC</text>
<text x="75" y="63.2">VCC</text>
<text x="75" y="66">VCC</text>
<text x="49.4" y="68.8">GND</text>
<text x="49.4" y="71.6">GND</text>
<text x="75" y="68.8">VCC</text>
<text x="75" y="71.6">VCC</text>
<text x="49.4" y="74.5">GND</text>
<text x="49.4" y="77.3">GND</text>
<text x="69.7" y="77.3">VCCAUX</text>
<text x="49.4" y="80.1">GND</text>
<text x="49.4" y="82.9">GND</text>
<text x="69.7" y="80.1">VCCAUX</text>
<text x="69.7" y="82.9">VCCAUX</text>
<text x="49.4" y="85.7">GND</text>
<text x="49.4" y="88.6">GND</text>
<text x="69.7" y="85.7">VCCAUX</text>
<text x="69.7" y="88.6">VCCAUX</text>
<text x="49.4" y="91.4">GND</text>
<text x="49.4" y="94.2">GND</text>
<text x="69.7" y="91.4">VCCAUX</text>
<text x="69.7" y="94.2">VCCAUX</text>
<text x="49.4" y="97">GND</text>
<text x="49.4" y="99.8">GND</text>
<text x="69.7" y="97">VCCAUX</text>
<text x="49.4" y="102.7">GND</text>
<text x="49.4" y="105.5">GND</text>
<text x="67.2" y="105.5">VCCPLL_R</text>
<text x="67.6" y="102.7">VCCPLL_L</text>
<text x="49.4" y="108.3">GND</text>
<text x="49.4" y="111.1">GND</text>
<text x="49.4" y="113.9">GND</text>
<text x="67.2" y="113.9">VCCPLL_R</text>
<text x="67.6" y="111.1">VCCPLL_L</text>
<text x="49.4" y="116.8">GND</text>
<text x="49.4" y="119.6">GND</text>
<text x="73.4" y="119.6">XRES</text>
<text x="49.4" y="122.4">GND</text>
<text x="49.4" y="125.2">GND</text>
<text x="73.3" y="125.2">VCCA</text>
<text x="49.4" y="128">GND</text>
<text x="49.4" y="130.9">GND</text>
<text x="73.3" y="128">VCCA</text>
<text x="73.3" y="130.9">VCCA</text>
<text x="49.4" y="133.7">GND</text>
<text x="49.4" y="136.5">GND</text>
<text x="73.3" y="133.7">VCCA</text>
<text x="49.4" y="139.3">GND</text>
<text x="49.4" y="142.1">GND</text>
<text x="65" y="139.3">RESERVED1</text>
<text x="65" y="142.1">RESERVED2</text>
<text x="49.4" y="144.9">GND</text>
<text x="49.4" y="147.8">GND</text>
<text x="74.2" y="147.8">VTT7</text>
<text x="49.4" y="150.6">GND</text>
<text x="49.4" y="153.4">GND</text>
<text x="74.2" y="150.6">VTT2</text>
<text x="74.2" y="153.4">VTT6</text>
<text x="49.4" y="156.2">GND</text>
<text x="49.4" y="159">GND</text>
<text x="49.4" y="161.9">GND</text>
<text x="74.2" y="156.2">VTT3</text>
<text x="49.4" y="164.7">GND</text>
<text x="49.4" y="167.5">GND</text>
<text x="49.4" y="170.3">GND</text>
<text x="49.4" y="173.1">GND</text>
<text x="74.7" y="173.1">GND</text>
<text x="74.7" y="170.3">GND</text>
<text x="49.4" y="176">GND</text>
<text x="49.4" y="178.8">GND</text>
<text x="74.7" y="178.8">GND</text>
<text x="74.7" y="176">GND</text>
<text x="49.4" y="181.6">GND</text>
<text x="49.4" y="184.4">GND</text>
<text x="74.7" y="184.4">GND</text>
<text x="74.7" y="181.6">GND</text>
<text x="49.4" y="187.2">GND</text>
<text x="49.4" y="190.1">GND</text>
<text x="74.7" y="190.1">GND</text>
<text x="74.7" y="187.2">GND</text>
<text x="49.4" y="192.9">GND</text>
<text x="49.4" y="195.7">GND</text>
<text x="74.7" y="195.7">GND</text>
<text x="74.7" y="192.9">GND</text>
<text x="49.4" y="198.5">GND</text>
<text x="49.4" y="201.3">GND</text>
<text x="74.7" y="201.3">GND</text>
<text x="74.7" y="198.5">GND</text>
<text x="49.4" y="204.2">GND</text>
<text x="49.4" y="207">GND</text>
<text x="49.4" y="209.8">GND</text>
<text x="74.7" y="209.8">GND</text>
<text x="74.7" y="207">GND</text>
<text x="74.7" y="204.2">GND</text>
<text x="49.4" y="212.6">GND</text>
<text x="49.4" y="215.4">GND</text>
<text x="74.7" y="215.4">GND</text>
<text x="74.7" y="212.6">GND</text>
<text x="49.4" y="218.2">GND</text>
<text x="49.4" y="221.1">GND</text>
<text x="74.7" y="221.1">GND</text>
<text x="74.7" y="218.2">GND</text>
<text x="49.4" y="223.9">GND</text>
<text x="74.7" y="223.9">GND</text>
<text x="57.6" y="232.6" transform="rotate(-90 57.6 232.6)">GND</text>
<text x="60.4" y="232.6" transform="rotate(-90 60.4 232.6)">GND</text>
<text x="63.2" y="232.6" transform="rotate(-90 63.2 232.6)">GND</text>
<text x="66" y="232.6" transform="rotate(-90 66 232.6)">GND</text>
<text x="68.9" y="232.6" transform="rotate(-90 68.9 232.6)">GND</text>
<text x="71.7" y="232.6" transform="rotate(-90 71.7 232.6)">GND</text>
<text x="74.5" y="232.6" transform="rotate(-90 74.5 232.6)">GND</text>
<text x="77.3" y="232.6" transform="rotate(-90 77.3 232.6)">GND</text>
</g>
<g font-size="2.5" fill="#00f">
<text x="60.1" y="24.6">POWER</text>
<text x="296.1" y="263.3">P. LARSON</text>
<text x="296.1" y="268.7">KW. NAM</text>
</g>
<g font-size="2">
<text x="45.1" y="2.1">5</text>
<text x="129.7" y="2.1">4</text>
<text x="214.3" y="2.1">3</text>
<text x="298.9" y="2.1">2</text>
<text x="383.5" y="2.1">1</text>
<text x=".7" y="38.1">D</text>
<text x="426.5" y="38.1">D</text>
<text x=".7" y="105.1">C</text>
<text x="426.5" y="105.1">C</text>
<text x=".7" y="172">B</text>
<text x="426.5" y="172">B</text>
<text x=".7" y="239">A</text>
<text x="426.5" y="239">A</text>
<text x="45.1" y="272.8">5</text>
<text x="129.7" y="272.8">4</text>
<text x="214.3" y="272.8">3</text>
<text x="298.9" y="272.8">2</text>
<text x="383.5" y="272.8">1</text>
</g>
</svg>
